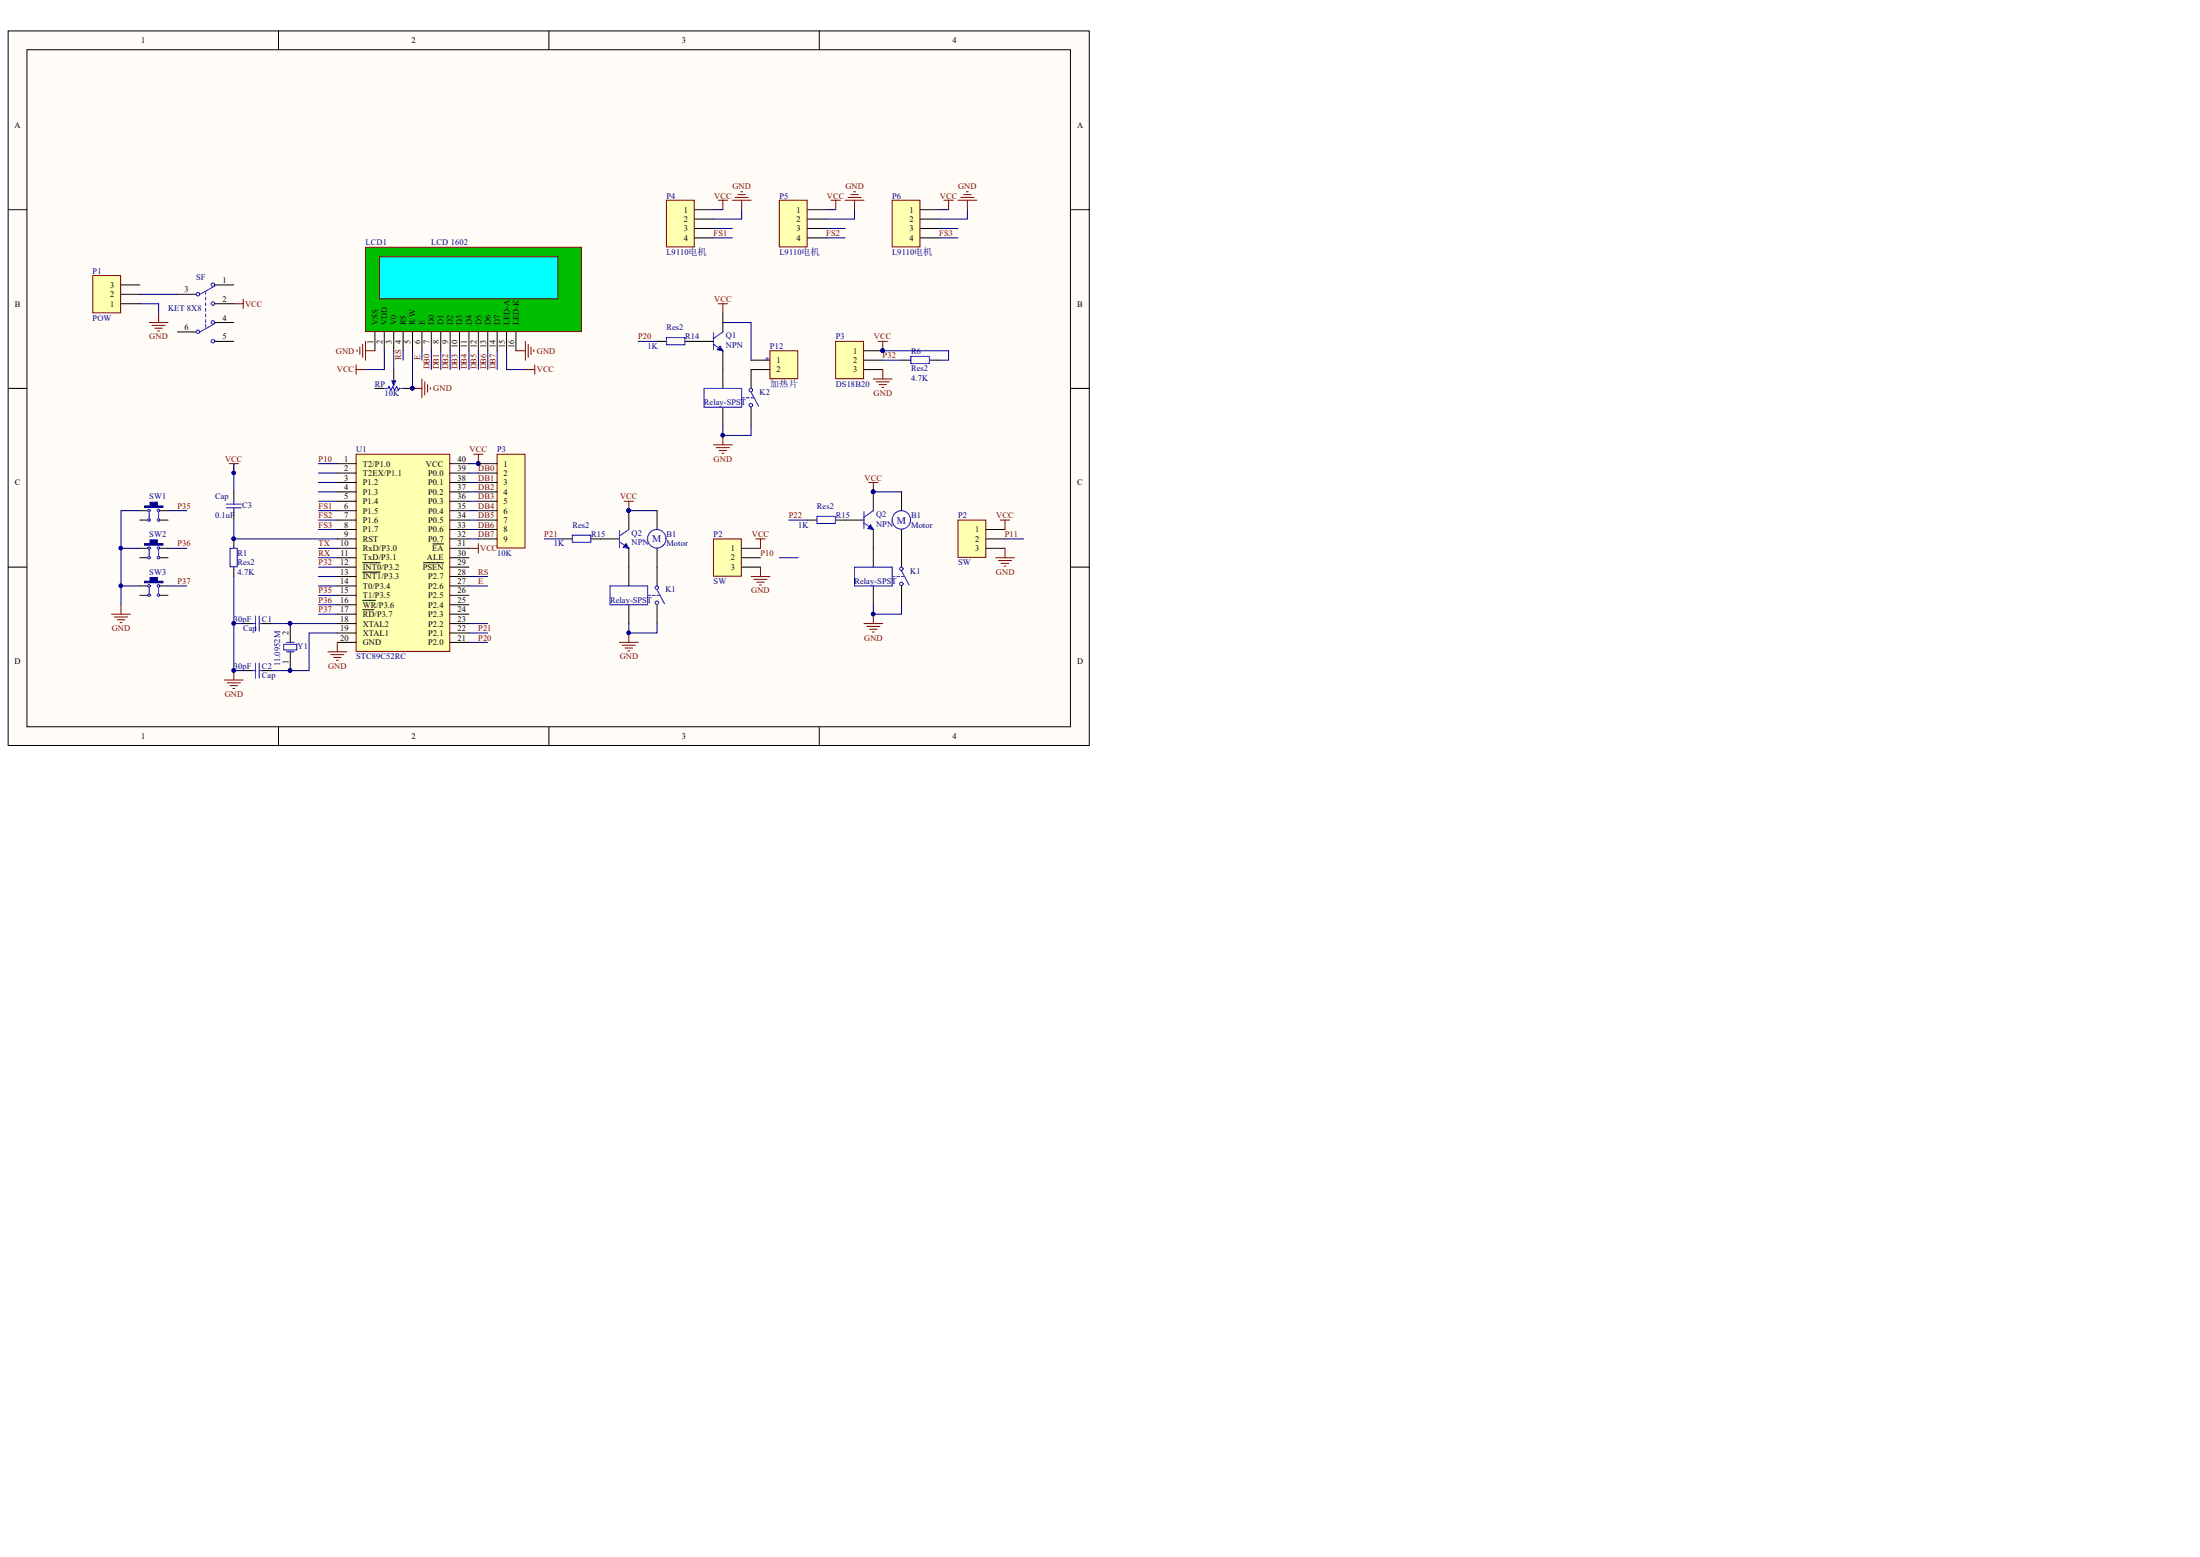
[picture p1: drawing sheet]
<svg xmlns="http://www.w3.org/2000/svg" width="594mm" height="420mm" viewBox="0 0 594 420" stroke-linecap="round" stroke-linejoin="round" font-family="sans-serif">
<g fill="#fffcf8" stroke="#000" stroke-width=".27">
<path d="M2.2 8.3h291.8v192.9h-291.8z"/>
<path d="M7.3 13.4h281.6v182.7h-281.6z"/>
</g>
<g fill="none" stroke="#000" stroke-width=".27">
<path d="M75.2 8.3v5.1M148.1 8.3v5.1M221.1 8.3v5.1M2.2 56.6h5.1M289 56.6h5.1M2.2 104.8h5.1M289 104.8h5.1M63.1 132.7v2.6M63.1 137.8v2.5M2.2 153h5.1M63.1 145.4v2.6M63.1 153v2.6"/>
<path d="M289 153h5.1M65.6 168.3h2.6M70.7 168.3h2.6M78.3 168.3v5M78.3 175.9v5.1M65.6 181h2.6M70.7 181h2.6M75.2 196.2v5.1M148.1 196.2v5.1M221.1 196.2v5.1"/>
</g>
<g fill="none" stroke="#00f" stroke-width=".27">
<path d="M61.1 137h4M61.1 136h4M63.1 135.3v.7M63.1 137v.8M62.1 148h1.9v4.9h-1.9zM68.2 168.3h.7M68.9 166.2v4.1M68.9 178.9v4.1M70 166.2v4.1M70 178.9v4.1M70 168.3h.7M76.6 173.9h3.5v1.5h-3.5z"/>
<path d="M77.3 173.3h2.1M77.3 175.9h2.1M68.2 181h.7M70 181h.7"/>
</g>
<g fill="#000080" stroke="#000080" stroke-width=".27">
<circle cx="78.3" cy="180.9" r=".47"/>
<circle cx="78.3" cy="168.2" r=".46"/>
<circle cx="63.1" cy="145.4" r=".46"/>
</g>
<path d="M25 74.3h7.6v10.1h-7.6z" fill="#ffffb0" stroke="#800000" stroke-width=".27"/>
<path d="M32.7 79.4h5M32.7 76.9h5M32.7 82h5" fill="none" stroke="#000" stroke-width=".27"/>
<path d="M40.3 87h5M41 87.8h3.6M41.8 88.6h2M42.6 89.3h.5M42.8 84.5v2.5M63.1 82h2.5M65.6 80.7v2.5" fill="none" stroke="#800000" stroke-width=".27"/>
<path d="M98.6 66.7h58.3v22.8h-58.3z" fill="#00bf00" stroke="#800000" stroke-width=".27"/>
<g fill="none" stroke="#000" stroke-width=".27">
<path d="M101.2 89.6v5.1M103.7 89.6v5.1M106.3 89.6v5.1M108.8 89.6v5.1M111.3 89.6v5.1M113.9 89.6v5.1M116.4 89.6v5.1M118.9 89.6v5.1M121.5 89.6v5.1M124 89.6v5.1M126.6 89.6v5.1M129.1 89.6v5.1"/>
<path d="M131.6 89.6v5.1M134.2 89.6v5.1M136.7 89.6v5.1M139.2 89.6v5.1"/>
</g>
<path d="M102.4 69.3h48.2v11.3h-48.2z" fill="#0ff" stroke="#800000" stroke-width=".27"/>
<g fill="none" stroke="#800000" stroke-width=".27">
<path d="M96.1 98.5v2.5M96.1 99.7h2.5M96.4 94.4v.5M97.1 93.6v2.1M97.9 92.9v3.5M98.6 92.1v5.1M98.6 94.7h2.6M139.2 94.7h2.6M141.8 99.7h2.5M141.8 92.1v5.1M142.5 92.9v3.5M143.3 93.6v2.1"/>
<path d="M144.1 94.4v.5M144.3 98.5v2.5M30.1 165.7h5.1M30.9 166.5h3.5M31.6 167.3h2.1M32.4 168h.5M32.7 163.2v2.5"/>
</g>
<path d="M37.7 79.4h10.2M37.7 82h5.1v2.5M113.9 94.7v2.5M32.7 148h5M32.7 158.1h5M45.3 148h5.1M45.3 158.1h5.1" fill="none" stroke="#000080" stroke-width=".27"/>
<path d="M47.9 79.4h5.1M58 76.9h5.1M47.9 89.6h5.1M58 82h5.1M58 92.1h5.1M58 87h5.1" fill="none" stroke="#000" stroke-width=".27"/>
<g fill="none" stroke="#00f" stroke-width=".27">
<path d="M55.5 78.7v.7M58 77.1l-4 2.3M55.5 80.2v.7M55.5 81.7v.8M55.5 83.2v.8M55.5 84.8v.7M55.5 86.3v.7M55.5 87.5v.8M58 87.3l-4 2.3"/>
<circle cx="53.4" cy="79.4" r=".46"/>
<circle cx="57.5" cy="76.8" r=".46"/>
<circle cx="53.4" cy="89.5" r=".46"/>
<circle cx="57.5" cy="87" r=".47"/>
<circle cx="57.5" cy="92.1" r=".46"/>
<circle cx="57.5" cy="81.9" r=".46"/>
</g>
<g fill="#000080" stroke="#000080" stroke-width=".27">
<circle cx="32.6" cy="147.9" r=".46"/>
<circle cx="32.6" cy="158.1" r=".46"/>
</g>
<path d="M96.1 122.6h25.3v53.2h-25.3z" fill="#ffffb0" stroke="#800000" stroke-width=".27"/>
<g fill="none" stroke="#000" stroke-width=".27">
<path d="M91 125.1h5.1M91 127.7h5.1M91 130.2h5.1M91 132.7h5.1M91 135.3h5.1M91 137.8h5.1M121.5 125.1h5.1M121.5 127.7h5.1M121.5 130.2h5.1M121.5 132.7h5.1M121.5 135.3h5.1M121.5 137.8h5.1"/>
<path d="M91 140.3h5.1M91 142.9h5.1M91 145.4h5.1M91 148h5.1M91 150.5h5.1M91 153h5.1M91 155.6h5.1M91 158.1h5.1M97.9 151.8h4.7M97.9 154.4h4.7M114.3 151.8h5.4M116.8 146.8h2.9"/>
<path d="M121.5 140.3h5.1M121.5 142.9h5.1M121.5 145.4h5.1M121.5 148h5.1M121.5 150.5h5.1M121.5 153h5.1M121.5 155.6h5.1M121.5 158.1h5.1M91 160.7h5.1M91 163.2h5.1M91 165.7h5.1M91 168.3h5.1"/>
<path d="M91 170.8h5.1M91 173.3h5.1M97.9 162h3.4M97.9 164.5h3M121.5 160.7h5.1M121.5 163.2h5.1M121.5 165.7h5.1M121.5 168.3h5.1M121.5 170.8h5.1M121.5 173.3h5.1"/>
</g>
<g fill="none" stroke="#000080" stroke-width=".27">
<path d="M45.3 137.8h5.1M63.1 140.3v5.1h27.9M63.1 155.6v12.7M85.9 158.1h5.1M85.9 148h5.1M85.9 150.5h5.1M126.6 158.1h5M126.6 155.6h5M65.6 168.3h-2.5v12.7h2.5M73.3 168.3h17.7M85.9 165.7h5.1M85.9 163.2h5.1"/>
<path d="M85.9 160.7h5.1M91 170.8h-7.6v10.2h-10.1"/>
</g>
<g fill="#000080" stroke="#000080" stroke-width=".27">
<circle cx="78.3" cy="168.2" r=".46"/>
<circle cx="78.3" cy="180.9" r=".47"/>
<circle cx="63.1" cy="168.2" r=".46"/>
<circle cx="63.1" cy="180.9" r=".46"/>
<circle cx="63.1" cy="127.6" r=".46"/>
<circle cx="63.1" cy="145.4" r=".46"/>
</g>
<path d="M61.8 125.1h2.6M63.1 125.1v2.6M88.5 175.9h5.1M89.2 176.6h3.6M90 177.4h2M90.8 178.2h.5M91 173.3v2.6M60.6 183.5h5M61.3 184.3h3.6M62.1 185h2M62.9 185.8h.5M63.1 181v2.5" fill="none" stroke="#800000" stroke-width=".27"/>
<path d="M134.1 122.6h7.6v25.3h-7.6z" fill="#ffffb0" stroke="#800000" stroke-width=".27"/>
<g fill="none" stroke="#000" stroke-width=".27">
<path d="M106.3 99.7v2.6M101.2 104.8h2.5M108.8 104.8h2.5M37.7 137.8h2.6M42.8 137.8h2.5M129.1 125.1h5.1M129.1 127.7h5.1M129.1 130.2h5.1M129.1 132.7h5.1M129.1 135.3h5.1M129.1 137.8h5.1M37.7 140.3h2.6"/>
<path d="M42.8 140.3h2.5M129.1 140.3h5.1M129.1 142.9h5.1M129.1 145.4h5.1"/>
</g>
<g fill="#000080" stroke="#000080" stroke-width=".27">
<circle cx="129" cy="125.1" r=".46"/>
<circle cx="111.3" cy="104.8" r=".46"/>
</g>
<g fill="none" stroke="#000080" stroke-width=".27">
<path d="M103.7 94.7v5h-5.1M106.3 94.7v5M108.8 94.7v2.5M111.3 94.7v10.1M116.4 94.7v5M118.9 94.7v5M121.5 94.7v5M124 94.7v5M126.6 94.7v5M129.1 94.7v5M131.6 94.7v5M134.2 94.7v5"/>
<path d="M136.7 94.7v5h5.1M126.6 125.1h2.5M126.6 127.7h2.5M126.6 130.2h2.5M126.6 132.7h2.5M126.6 135.3h2.5M126.6 137.8h2.5M126.6 140.3h2.5M126.6 142.9h2.5M126.6 145.4h2.5"/>
</g>
<path d="M111.3 104.8h2.6M113.9 102.3v5M114.6 103v3.6M115.4 103.8v2M116.2 104.6v.5M127.8 122.6h2.6M129.1 122.6v2.5M126.6 148h2.5M129.1 146.7v2.5" fill="none" stroke="#800000" stroke-width=".27"/>
<path d="M103.7 104.8h1l.3-.5 .5 1 .5-1 .5 1 .5-1 .5 1 .3-.5h1M106.3 102.3v1.2" fill="none" stroke="#00f" stroke-width=".27"/>
<path d="M105.7 102.8h1.1l-.5 1.2z" fill="#00f" stroke="#00f" stroke-width=".27"/>
<g fill="#fff" stroke="#00f" stroke-width=".27">
<circle cx="40.2" cy="137.8" r=".34"/>
<circle cx="40.2" cy="140.3" r=".34"/>
<circle cx="42.8" cy="137.8" r=".33"/>
<circle cx="42.7" cy="140.3" r=".34"/>
</g>
<path d="M40.3 138.3v1.5M42.8 138.3v1.5" fill="none" stroke="#00f" stroke-width=".27"/>
<g fill="#000080" stroke="#000080" stroke-width=".27">
<path d="M39 136.5h5v.4h-5z"/>
<path d="M40.5 135.5h1.9v1.2h-1.9z"/>
</g>
<path d="M37.7 148h2.6M37.7 150.5h2.6M42.8 148h2.5M42.8 150.5h2.5" fill="none" stroke="#000" stroke-width=".27"/>
<g fill="#fff" stroke="#00f" stroke-width=".27">
<circle cx="40.2" cy="147.9" r=".34"/>
<circle cx="40.2" cy="150.5" r=".34"/>
<circle cx="42.8" cy="147.9" r=".33"/>
<circle cx="42.7" cy="150.5" r=".34"/>
</g>
<path d="M40.3 148.5v1.5M42.8 148.5v1.5" fill="none" stroke="#00f" stroke-width=".27"/>
<g fill="#000080" stroke="#000080" stroke-width=".27">
<path d="M39 146.7h5v.4h-5z"/>
<path d="M40.5 145.7h1.9v1.1h-1.9z"/>
</g>
<path d="M37.7 158.1h2.6M42.8 158.1h2.5M37.7 160.7h2.6M42.8 160.7h2.5" fill="none" stroke="#000" stroke-width=".27"/>
<g fill="#fff" stroke="#00f" stroke-width=".27">
<circle cx="40.2" cy="158.1" r=".34"/>
<circle cx="40.2" cy="160.6" r=".34"/>
<circle cx="42.7" cy="158.1" r=".34"/>
<circle cx="42.8" cy="160.6" r=".33"/>
</g>
<g fill="none" stroke="#00f" stroke-width=".27">
<path d="M179.9 91.1h4.9v1.9h-4.9zM192.5 92.9l2.6 1.8M192.5 89.8v4.6M195.1 89.6l-2.6 1.8M190 104.8h10.2v5.1h-10.2zM200.4 107.3h.5M201.4 107.3h.8M202.7 107.3h.8M202.7 105.8l2 3.8M40.3 158.6v1.5M42.8 158.6v1.5"/>
<circle cx="202.6" cy="109.3" r=".47"/>
<circle cx="202.6" cy="105.3" r=".46"/>
</g>
<g fill="#000080" stroke="#000080" stroke-width=".27">
<path d="M39 156.8h5v.5h-5z"/>
<path d="M40.5 155.8h1.9v1.2h-1.9z"/>
<circle cx="32.6" cy="158.1" r=".46"/>
<circle cx="32.6" cy="147.9" r=".46"/>
<circle cx="63.1" cy="127.6" r=".46"/>
<circle cx="195" cy="117.5" r=".46"/>
</g>
<path d="M172.2 92.1h5.1M37.7 137.8h-5v25.4M63.1 125.1v7.6M85.9 153h5.1M85.9 155.6h5.1M126.6 173.3h5M126.6 170.8h5" fill="none" stroke="#000080" stroke-width=".27"/>
<path d="M177.3 92.1h2.6M184.9 92.1h7.6M195.1 84.5v5.1M195.1 94.7v10.1M202.7 99.7v5.1M195.1 109.9v5.1M202.7 109.9v5.1" fill="none" stroke="#000" stroke-width=".27"/>
<path d="M193.8 82h2.6M195.1 82v2.5M195.1 117.5v2.5M192.5 120h5.1M193.3 120.8h3.6M194.1 121.6h2M194.8 122.3h.5" fill="none" stroke="#800000" stroke-width=".27"/>
<path d="M194.3 93.4l.8 1.3-1.5-.3z" fill="#00f" stroke="#00f" stroke-width=".27"/>
<path d="M207.8 94.7h7.5v7.5h-7.5z" fill="#ffffb0" stroke="#800000" stroke-width=".27"/>
<path d="M202.7 97.2h5.1M202.7 99.7h5.1" fill="none" stroke="#000" stroke-width=".27"/>
<path d="M195.1 87h7.6v10.2M195.1 115v2.5h7.6v-2.5" fill="none" stroke="#000080" stroke-width=".27"/>
<circle cx="195" cy="117.5" r=".46" fill="#000080" stroke="#000080" stroke-width=".27"/>
<path d="M225.5 92.1h7.6v10.1h-7.6z" fill="#ffffb0" stroke="#800000" stroke-width=".27"/>
<g fill="none" stroke="#000" stroke-width=".27">
<path d="M233.2 94.7h5M233.2 97.2h5M233.2 99.7h5M243.3 97.2h2.5M250.9 97.2h2.6M169.7 137.8v5.1M177.3 137.8v5.1M151.9 145.4h2.6M159.6 145.4h7.6M169.7 148v10.1M177.3 148v10.1M169.7 163.2v5.1"/>
<path d="M177.3 163.2v5.1"/>
</g>
<g fill="#000080" stroke="#000080" stroke-width=".27">
<circle cx="238.2" cy="94.6" r=".46"/>
<circle cx="169.7" cy="137.8" r=".46"/>
<circle cx="169.7" cy="170.8" r=".46"/>
</g>
<g fill="none" stroke="#800000" stroke-width=".27">
<path d="M237 92.1h2.5M238.2 92.1v2.6M238.2 99.7v2.6M235.7 102.3h5.1M236.5 103h3.5M237.2 103.8h2M238 104.6h.5M168.4 135.3h2.6M169.7 135.3v2.5M167.2 173.3h5M167.9 174.1h3.6M168.7 174.9h2"/>
<path d="M169.4 175.6h.6M169.7 170.8v2.5"/>
</g>
<path d="M238.2 94.7h17.8v2.5h-2.5M238.2 97.2h5.1M169.7 137.8h7.6M146.9 145.4h5M169.7 168.3v2.5h7.6v-2.5" fill="none" stroke="#000080" stroke-width=".27"/>
<g fill="none" stroke="#00f" stroke-width=".27">
<path d="M245.8 96.2h5v1.9h-5zM154.5 144.4h5v1.9h-5zM164.6 158.1h10.2v5.1h-10.2zM167.2 146.2l2.5 1.8M167.2 143.1v4.6M169.7 142.9l-2.5 1.8M177.3 159.1l2 3.8M175 160.7h.5M176 160.7h.8M177.3 160.7h.8"/>
<circle cx="177.3" cy="145.4" r="2.5"/>
<circle cx="177.3" cy="158.6" r=".46"/>
<circle cx="177.3" cy="162.6" r=".46"/>
</g>
<path d="M168.9 146.7l.8 1.3-1.5-.3z" fill="#00f" stroke="#00f" stroke-width=".27"/>
<path d="M192.5 145.4h7.6v10.1h-7.6z" fill="#ffffb0" stroke="#800000" stroke-width=".27"/>
<path d="M200.2 148h5M200.2 150.5h5M200.2 153h5" fill="none" stroke="#000" stroke-width=".27"/>
<path d="M202.7 155.6h5.1M203.5 156.3h3.5M204 145.4h2.5M204.2 157.1h2.1M205 157.9h.5M205.2 145.4v2.6M205.2 153v2.6" fill="none" stroke="#800000" stroke-width=".27"/>
<path d="M210.3 150.5h5.1M126.6 168.3h5" fill="none" stroke="#000080" stroke-width=".27"/>
<path d="M179.9 54h7.5v12.6h-7.5z" fill="#ffffb0" stroke="#800000" stroke-width=".27"/>
<path d="M187.5 56.6h5M187.5 59.1h5M187.5 61.7h5M187.5 64.2h5" fill="none" stroke="#000" stroke-width=".27"/>
<path d="M193.8 54h2.6M195.1 54v2.6M197.6 54h5.1M198.4 53.3h3.5M199.1 52.5h2.1M199.9 51.8h.5M200.2 54v2.6" fill="none" stroke="#800000" stroke-width=".27"/>
<path d="M192.5 56.6h2.6M200.2 56.6v2.5h-7.7M192.5 64.2h5.1M192.5 61.7h5.1" fill="none" stroke="#000080" stroke-width=".27"/>
<path d="M210.3 54h7.5v12.6h-7.5z" fill="#ffffb0" stroke="#800000" stroke-width=".27"/>
<path d="M217.9 56.6h5.1M217.9 59.1h5.1M217.9 61.7h5.1M217.9 64.2h5.1" fill="none" stroke="#000" stroke-width=".27"/>
<path d="M224.3 54h2.5M225.5 54v2.6M228.1 54h5.1M228.8 53.3h3.6M229.6 52.5h2M230.4 51.8h.5M230.6 54v2.6" fill="none" stroke="#800000" stroke-width=".27"/>
<path d="M223 56.6h2.5M230.6 56.6v2.5h-7.6M223 64.2h5.1M223 61.7h5.1" fill="none" stroke="#000080" stroke-width=".27"/>
<path d="M240.8 54h7.5v12.6h-7.5z" fill="#ffffb0" stroke="#800000" stroke-width=".27"/>
<path d="M248.4 56.6h5.1M248.4 59.1h5.1M248.4 61.7h5.1M248.4 64.2h5.1M235.7 132.7v5.1M243.3 132.7v5.1M217.9 140.3h2.6M225.5 140.3h7.7M235.7 142.9v10.1M235.7 158.1v5.1M243.3 142.9v10.1M243.3 158.1v5.1" fill="none" stroke="#000" stroke-width=".27"/>
<g fill="none" stroke="#800000" stroke-width=".27">
<path d="M254.7 54h2.6M256 54v2.6M258.5 54h5.1M259.3 53.3h3.5M260.1 52.5h2M260.8 51.8h.5M261.1 54v2.6M234.4 130.2h2.6M235.7 130.2v2.5M233.2 168.3h5M233.9 169h3.6M234.7 169.8h2"/>
<path d="M235.4 170.6h.5M235.7 165.7v2.6"/>
</g>
<g fill="none" stroke="#000080" stroke-width=".27">
<path d="M253.5 56.6h2.5M261.1 56.6v2.5h-7.6M253.5 64.2h5M253.5 61.7h5M85.9 125.1h5.1M85.9 127.7h5.1M85.9 130.2h5.1M85.9 132.7h5.1M85.9 135.3h5.1M85.9 137.8h5.1M235.7 132.7h7.6M85.9 140.3h5.1"/>
<path d="M85.9 142.9h5.1M212.8 140.3h5.1M235.7 163.2v2.5h7.6v-2.5"/>
</g>
<g fill="none" stroke="#00f" stroke-width=".27">
<path d="M220.5 139.3h4.9v2h-4.9zM233.2 138.1v4.5M235.7 137.8l-2.5 1.8M230.6 153h10.2v5.1h-10.2zM233.2 141.1l2.5 1.8M241 155.6h.5M242 155.6h.8M243.3 155.6h.8M243.3 154.1l2 3.8"/>
<circle cx="243.2" cy="157.6" r=".46"/>
<circle cx="243.2" cy="153.5" r=".46"/>
<circle cx="243.3" cy="140.3" r="2.49"/>
</g>
<g fill="#000080" stroke="#000080" stroke-width=".27">
<circle cx="235.6" cy="132.7" r=".47"/>
<circle cx="235.6" cy="165.7" r=".47"/>
</g>
<path d="M234.9 141.6l.8 1.3-1.5-.3z" fill="#00f" stroke="#00f" stroke-width=".27"/>
<path d="M258.5 140.3h7.5v10.1h-7.5z" fill="#ffffb0" stroke="#800000" stroke-width=".27"/>
<path d="M266.1 142.9h5.1M266.1 145.4h5.1M266.1 148h5.1" fill="none" stroke="#000" stroke-width=".27"/>
<path d="M268.7 150.5h5.1M269.4 151.3h3.6M270 140.3h2.5M270.2 152h2M271 152.8h.5M271.2 140.3v2.6M271.2 148v2.5" fill="none" stroke="#800000" stroke-width=".27"/>
<path d="M271.2 145.4h5.1" fill="none" stroke="#000080" stroke-width=".27"/>
<g font-size="2.8" fill="#00f">
<text x="242" y="141.3">M</text>
<text x="176" y="146.3">M</text>
</g>
<text font-size="2.5" fill="#000080" x="207.8" y="104.4">加热片</text>
<g font-size="2.3">
<text x="38.1" y="11.7">1</text>
<text x="111.1" y="11.7">2</text>
<text x="184.1" y="11.7">3</text>
<text x="257" y="11.7">4</text>
<text x="3.9" y="34.5">A</text>
<text x="290.7" y="34.5">A</text>
<text x="184.6" y="57.4">1</text>
<text x="184.6" y="59.9">2</text>
<text x="215" y="57.4">1</text>
<text x="215" y="59.9">2</text>
<text x="245.5" y="57.4">1</text>
<text x="245.5" y="59.9">2</text>
<text x="184.6" y="62.4">3</text>
<text x="184.6" y="65">4</text>
<text x="215" y="62.4">3</text>
<text x="215" y="65">4</text>
<text x="245.5" y="62.4">3</text>
<text x="245.5" y="65">4</text>
<text x="29.7" y="77.7">3</text>
<text x="60.1" y="76.4">1</text>
<text x="4" y="82.7">B</text>
<text x="29.7" y="82.7">1</text>
<text x="29.7" y="80.2">2</text>
<text x="49.8" y="78.9">3</text>
<text x="60.1" y="81.5">2</text>
<text x="290.7" y="82.7">B</text>
<text x="49.8" y="89.1">6</text>
<text x="60.1" y="86.5">4</text>
<text x="102" y="87.8" transform="rotate(-90 102 87.8)">VSS</text>
<text x="104.5" y="87.8" transform="rotate(-90 104.5 87.8)">VDD</text>
<text x="107" y="87.8" transform="rotate(-90 107 87.8)">V0</text>
<text x="109.6" y="87.8" transform="rotate(-90 109.6 87.8)">RS</text>
<text x="112.1" y="87.8" transform="rotate(-90 112.1 87.8)">R/W</text>
<text x="114.6" y="87.8" transform="rotate(-90 114.6 87.8)">E</text>
<text x="117.2" y="87.8" transform="rotate(-90 117.2 87.8)">D0</text>
<text x="119.7" y="87.8" transform="rotate(-90 119.7 87.8)">D1</text>
<text x="122.2" y="87.8" transform="rotate(-90 122.2 87.8)">D2</text>
<text x="124.8" y="87.8" transform="rotate(-90 124.8 87.8)">D3</text>
<text x="127.3" y="87.8" transform="rotate(-90 127.3 87.8)">D4</text>
<text x="129.9" y="87.8" transform="rotate(-90 129.9 87.8)">D5</text>
<text x="132.4" y="87.8" transform="rotate(-90 132.4 87.8)">D6</text>
<text x="135" y="87.8" transform="rotate(-90 135 87.8)">D7</text>
<text x="137.5" y="87.8" transform="rotate(-90 137.5 87.8)">LED-A</text>
<text x="140" y="87.8" transform="rotate(-90 140 87.8)">LED-K</text>
<text x="60.1" y="91.6">5</text>
<text x="100.7" y="92.8" transform="rotate(-90 100.7 92.8)">1</text>
<text x="103.2" y="92.8" transform="rotate(-90 103.2 92.8)">2</text>
<text x="105.8" y="92.8" transform="rotate(-90 105.8 92.8)">3</text>
<text x="108.3" y="92.8" transform="rotate(-90 108.3 92.8)">4</text>
<text x="110.8" y="92.8" transform="rotate(-90 110.8 92.8)">5</text>
<text x="113.4" y="92.8" transform="rotate(-90 113.4 92.8)">6</text>
<text x="115.9" y="92.8" transform="rotate(-90 115.9 92.8)">7</text>
<text x="118.4" y="92.8" transform="rotate(-90 118.4 92.8)">8</text>
<text x="121" y="92.8" transform="rotate(-90 121 92.8)">9</text>
<text x="123.5" y="93.9" transform="rotate(-90 123.5 93.9)">10</text>
<text x="126" y="93.8" transform="rotate(-90 126 93.8)">11</text>
<text x="128.6" y="93.9" transform="rotate(-90 128.6 93.9)">12</text>
<text x="131.2" y="93.9" transform="rotate(-90 131.2 93.9)">13</text>
<text x="133.7" y="93.9" transform="rotate(-90 133.7 93.9)">14</text>
<text x="136.2" y="93.9" transform="rotate(-90 136.2 93.9)">15</text>
<text x="138.8" y="93.9" transform="rotate(-90 138.8 93.9)">16</text>
<text x="230.3" y="95.4">1</text>
<text x="209.6" y="97.9">1</text>
<text x="209.6" y="100.5">2</text>
<text x="230.3" y="97.9">2</text>
<text x="230.3" y="100.5">3</text>
<text x="92.9" y="124.6">1</text>
<text x="97.9" y="125.9">T2/P1.0</text>
<text x="115" y="125.9">VCC</text>
<text x="123.5" y="124.6">40</text>
<text x="135.9" y="125.9">1</text>
<text x="4" y="131">C</text>
<text x="92.9" y="127.2">2</text>
<text x="92.9" y="129.7">3</text>
<text x="97.9" y="128.4">T2EX/P1.1</text>
<text x="97.9" y="131">P1.2</text>
<text x="115.6" y="128.4">P0.0</text>
<text x="115.6" y="131">P0.1</text>
<text x="123.5" y="127.2">39</text>
<text x="123.5" y="129.7">38</text>
<text x="135.9" y="128.4">2</text>
<text x="135.9" y="131">3</text>
<text x="290.7" y="131">C</text>
<text x="92.9" y="132.2">4</text>
<text x="92.9" y="134.8">5</text>
<text x="92.9" y="137.3">6</text>
<text x="97.9" y="133.5">P1.3</text>
<text x="97.9" y="136">P1.4</text>
<text x="115.6" y="133.5">P0.2</text>
<text x="115.6" y="136">P0.3</text>
<text x="123.5" y="132.2">37</text>
<text x="123.5" y="134.8">36</text>
<text x="123.5" y="137.3">35</text>
<text x="135.9" y="133.5">4</text>
<text x="135.9" y="136">5</text>
<text x="92.9" y="139.8">7</text>
<text x="92.9" y="142.4">8</text>
<text x="97.9" y="138.6">P1.5</text>
<text x="97.9" y="141.1">P1.6</text>
<text x="97.9" y="143.6">P1.7</text>
<text x="115.6" y="138.6">P0.4</text>
<text x="115.6" y="141.1">P0.5</text>
<text x="115.6" y="143.6">P0.6</text>
<text x="123.5" y="139.8">34</text>
<text x="123.5" y="142.4">33</text>
<text x="135.9" y="138.6">6</text>
<text x="135.9" y="141.1">7</text>
<text x="135.9" y="143.6">8</text>
<text x="263.2" y="143.6">1</text>
<text x="91.8" y="147.4">10</text>
<text x="91.9" y="150">11</text>
<text x="92.9" y="144.9">9</text>
<text x="97.9" y="146.2">RST</text>
<text x="97.9" y="148.7">RxD/P3.0</text>
<text x="115.6" y="146.2">P0.7</text>
<text x="116.6" y="148.7">EA</text>
<text x="123.5" y="144.9">32</text>
<text x="123.5" y="147.4">31</text>
<text x="123.5" y="150">30</text>
<text x="135.9" y="146.2">9</text>
<text x="197.2" y="148.7">1</text>
<text x="263.2" y="146.2">2</text>
<text x="263.2" y="148.7">3</text>
<text x="91.8" y="152.5">12</text>
<text x="91.8" y="155.1">13</text>
<text x="97.9" y="151.3">TxD/P3.1</text>
<text x="97.9" y="153.8">INT0/P3.2</text>
<text x="114.1" y="153.8">PSEN</text>
<text x="115.2" y="151.3">ALE</text>
<text x="123.5" y="152.5">29</text>
<text x="123.5" y="155.1">28</text>
<text x="197.2" y="151.3">2</text>
<text x="197.2" y="153.8">3</text>
<text x="91.8" y="157.6">14</text>
<text x="91.8" y="160.1">15</text>
<text x="97.9" y="156.3">INT1/P3.3</text>
<text x="97.9" y="158.9">T0/P3.4</text>
<text x="97.9" y="161.4">T1/P3.5</text>
<text x="115.6" y="161.4">P2.5</text>
<text x="115.6" y="158.9">P2.6</text>
<text x="115.6" y="156.3">P2.7</text>
<text x="123.5" y="160.1">26</text>
<text x="123.5" y="157.6">27</text>
<text x="91.8" y="162.7">16</text>
<text x="91.8" y="165.3">17</text>
<text x="91.8" y="167.8">18</text>
<text x="97.9" y="164">WR/P3.6</text>
<text x="97.9" y="166.5">RD/P3.7</text>
<text x="115.6" y="166.5">P2.3</text>
<text x="115.6" y="164">P2.4</text>
<text x="123.5" y="167.8">23</text>
<text x="123.5" y="165.3">24</text>
<text x="123.5" y="162.7">25</text>
<text x="77.9" y="171.3" transform="rotate(-90 77.9 171.3)">2</text>
<text x="91.8" y="170.3">19</text>
<text x="91.8" y="172.9">20</text>
<text x="97.9" y="169.1">XTAL2</text>
<text x="97.9" y="171.6">XTAL1</text>
<text x="115.6" y="171.6">P2.1</text>
<text x="115.6" y="169.1">P2.2</text>
<text x="123.5" y="172.9">21</text>
<text x="123.5" y="170.3">22</text>
<text x="3.9" y="179.2">D</text>
<text x="77.9" y="179.1" transform="rotate(-90 77.9 179.1)">1</text>
<text x="97.9" y="174.1">GND</text>
<text x="115.6" y="174.1">P2.0</text>
<text x="290.7" y="179.2">D</text>
<text x="38.1" y="199.5">1</text>
<text x="111.1" y="199.5">2</text>
<text x="184.1" y="199.5">3</text>
<text x="257" y="199.5">4</text>
</g>
<g font-size="2.3" fill="#000080">
<text x="179.8" y="53.6">P4</text>
<text x="210.3" y="53.6">P5</text>
<text x="240.7" y="53.6">P6</text>
<text x="98.7" y="66.2">LCD1</text>
<text x="116.4" y="66.2">LCD 1602</text>
<text x="179.8" y="68.8">L9110电机</text>
<text x="210.3" y="68.8">L9110电机</text>
<text x="240.7" y="68.8">L9110电机</text>
<text x="25" y="73.9">P1</text>
<text x="53" y="75.6">SF</text>
<text x="45.4" y="84">KET 8X8</text>
<text x="25" y="86.5">POW</text>
<text x="179.8" y="89.1">Res2</text>
<text x="174.8" y="94.1">1K</text>
<text x="184.9" y="91.6">R14</text>
<text x="195.9" y="91.3">Q1</text>
<text x="195.9" y="93.9">NPN</text>
<text x="207.8" y="94.1">P12</text>
<text x="225.5" y="91.6">P3</text>
<text x="245.9" y="95.7">R6</text>
<text x="206.5" y="97.9">*</text>
<text x="245.9" y="100.2">Res2</text>
<text x="101.2" y="104.4">RP</text>
<text x="103.7" y="106.9">10K</text>
<text x="205" y="106.6">K2</text>
<text x="225.5" y="104.4">DS18B20</text>
<text x="245.9" y="102.7">4.7K</text>
<text x="190" y="109.4">Relay-SPST</text>
<text x="96.1" y="122.1">U1</text>
<text x="134.1" y="122.1">P3</text>
<text x="40.3" y="134.8">SW1</text>
<text x="58" y="134.8">Cap</text>
<text x="65.4" y="137.1">C3</text>
<text x="220.5" y="137.3">Res2</text>
<text x="58" y="139.8">0.1uF</text>
<text x="154.5" y="142.4">Res2</text>
<text x="215.4" y="142.4">1K</text>
<text x="225.5" y="139.8">R15</text>
<text x="236.4" y="139.6">Q2</text>
<text x="236.4" y="142.1">NPN</text>
<text x="245.9" y="139.8">B1</text>
<text x="245.9" y="142.4">Motor</text>
<text x="258.6" y="139.8">P2</text>
<text x="40.3" y="144.9">SW2</text>
<text x="64.1" y="150">R1</text>
<text x="134.1" y="150">10K</text>
<text x="149.4" y="147.4">1K</text>
<text x="159.6" y="144.9">R15</text>
<text x="170.5" y="144.7">Q2</text>
<text x="170.5" y="147.2">NPN</text>
<text x="179.8" y="144.9">B1</text>
<text x="179.8" y="147.4">Motor</text>
<text x="192.6" y="144.9">P2</text>
<text x="40.3" y="155.1">SW3</text>
<text x="64.1" y="155.1">4.7K</text>
<text x="64.1" y="152.5">Res2</text>
<text x="245.6" y="154.8">K1</text>
<text x="258.6" y="152.5">SW</text>
<text x="179.6" y="159.9">K1</text>
<text x="192.6" y="157.6">SW</text>
<text x="230.6" y="157.6">Relay-SPST</text>
<text x="63.1" y="167.8">30pF</text>
<text x="70.7" y="167.8">C1</text>
<text x="164.6" y="162.7">Relay-SPST</text>
<text x="65.6" y="170.3">Cap</text>
<text x="75.6" y="179.7" transform="rotate(-90 75.6 179.7)">11.0952M</text>
<text x="80.3" y="175.2">Y1</text>
<text x="96.1" y="178">STC89C52RC</text>
<text x="63.1" y="180.5">30pF</text>
<text x="70.7" y="180.5">C2</text>
<text x="70.7" y="183">Cap</text>
</g>
<g font-size="2.3" fill="#800000">
<text x="192.8" y="53.6">VCC</text>
<text x="197.7" y="51">GND</text>
<text x="223.2" y="53.6">VCC</text>
<text x="228.1" y="51">GND</text>
<text x="253.7" y="53.6">VCC</text>
<text x="258.6" y="51">GND</text>
<text x="192.6" y="63.7">FS1</text>
<text x="223" y="63.7">FS2</text>
<text x="253.5" y="63.7">FS3</text>
<text x="66.1" y="82.7">VCC</text>
<text x="192.8" y="81.5">VCC</text>
<text x="40.3" y="91.6">GND</text>
<text x="90.6" y="95.4">GND</text>
<text x="144.9" y="95.4">GND</text>
<text x="172.2" y="91.6">P20</text>
<text x="235.8" y="91.6">VCC</text>
<text x="90.9" y="100.5">VCC</text>
<text x="108.3" y="97.2" transform="rotate(-90 108.3 97.2)">RS</text>
<text x="113.4" y="97.2" transform="rotate(-90 113.4 97.2)">E</text>
<text x="115.9" y="99.7" transform="rotate(-90 115.9 99.7)">DB0</text>
<text x="118.4" y="99.7" transform="rotate(-90 118.4 99.7)">DB1</text>
<text x="121" y="99.7" transform="rotate(-90 121 99.7)">DB2</text>
<text x="123.5" y="99.7" transform="rotate(-90 123.5 99.7)">DB3</text>
<text x="126" y="99.7" transform="rotate(-90 126 99.7)">DB4</text>
<text x="128.6" y="99.7" transform="rotate(-90 128.6 99.7)">DB5</text>
<text x="131.2" y="99.7" transform="rotate(-90 131.2 99.7)">DB6</text>
<text x="133.7" y="99.7" transform="rotate(-90 133.7 99.7)">DB7</text>
<text x="144.9" y="100.5">VCC</text>
<text x="238.2" y="96.7">P32</text>
<text x="116.9" y="105.6">GND</text>
<text x="235.7" y="106.9">GND</text>
<text x="60.7" y="124.6">VCC</text>
<text x="86" y="124.6">P10</text>
<text x="126.7" y="122.1">VCC</text>
<text x="192.6" y="124.6">GND</text>
<text x="129.1" y="127.2">DB0</text>
<text x="129.1" y="129.7">DB1</text>
<text x="233.3" y="129.7">VCC</text>
<text x="47.9" y="137.3">P35</text>
<text x="86" y="137.3">FS1</text>
<text x="129.1" y="132.2">DB2</text>
<text x="129.1" y="134.8">DB3</text>
<text x="129.1" y="137.3">DB4</text>
<text x="167.3" y="134.8">VCC</text>
<text x="86" y="139.8">FS2</text>
<text x="86" y="142.4">FS3</text>
<text x="129.1" y="139.8">DB5</text>
<text x="129.1" y="142.4">DB6</text>
<text x="212.9" y="139.8">P22</text>
<text x="268.9" y="139.8">VCC</text>
<text x="47.9" y="147.4">P36</text>
<text x="86" y="150">RX</text>
<text x="86" y="147.4">TX</text>
<text x="129.1" y="144.9">DB7</text>
<text x="129.6" y="148.7">VCC</text>
<text x="146.9" y="144.9">P21</text>
<text x="202.9" y="144.9">VCC</text>
<text x="205.3" y="150">P10</text>
<text x="271.2" y="144.9">P11</text>
<text x="86" y="152.5">P32</text>
<text x="129.1" y="155.1">RS</text>
<text x="268.8" y="155.1">GND</text>
<text x="47.9" y="157.6">P37</text>
<text x="86" y="160.1">P35</text>
<text x="129.1" y="157.6">E</text>
<text x="202.7" y="160.1">GND</text>
<text x="86" y="162.7">P36</text>
<text x="86" y="165.3">P37</text>
<text x="30.2" y="170.3">GND</text>
<text x="129.1" y="170.3">P21</text>
<text x="129.1" y="172.9">P20</text>
<text x="233.2" y="172.9">GND</text>
<text x="167.2" y="178">GND</text>
<text x="88.5" y="180.5">GND</text>
<text x="60.6" y="188.1">GND</text>
</g>
</svg>
